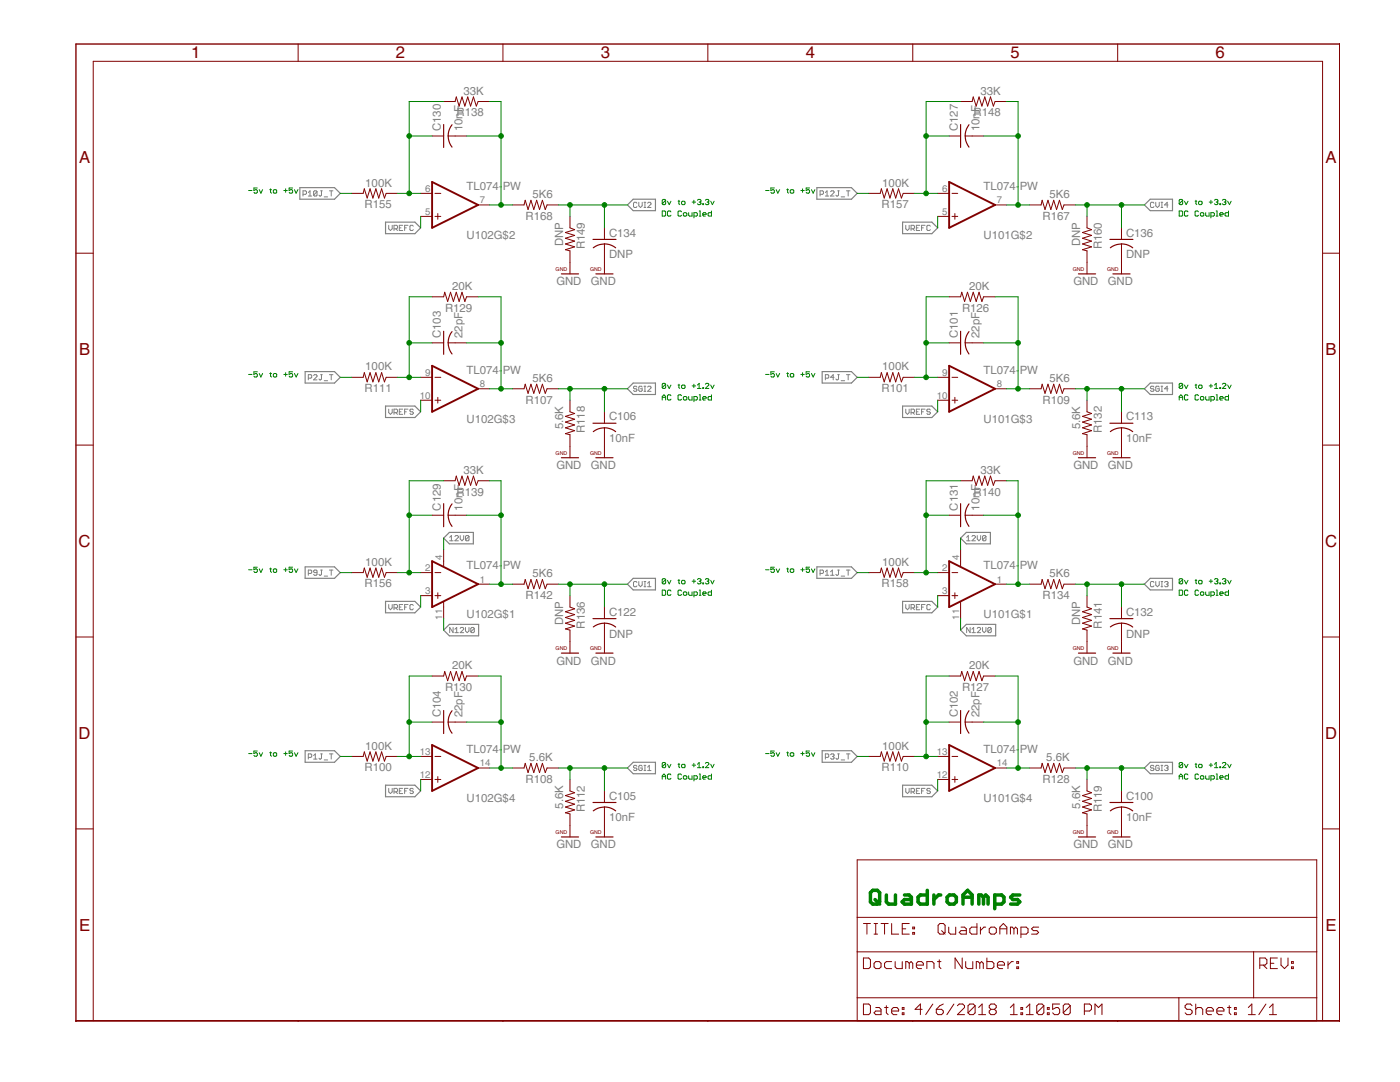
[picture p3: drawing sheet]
<svg xmlns="http://www.w3.org/2000/svg" width="279mm" height="216mm" viewBox="0 0 279 216" stroke-linecap="round" stroke-linejoin="round" font-family="sans-serif">
<g fill="none" stroke="#808080" stroke-width=".23">
<path d="M59.8 37.4h7l1.1 1.2-1.1 1.2h-7zM126.4 39.8h4.4v2.2h-4.4l-1.2-1.1zM163 37.4h6.9l1.2 1.2-1.2 1.2h-6.9zM76.9 44.3h5.9l1.1 1.2-1.1 1.1h-5.9zM180.1 44.3h5.9l1.1 1.2-1.1 1.1h-5.9zM228.4 40.9l1.2-1.1h4.4v2.2h-4.4zM60.9 74.1h5.9l1.1 1.2-1.1 1.1h-5.9zM125.2 77.6l1.2-1.2h4.4v2.3h-4.4zM164.1 74.1h5.8l1.2 1.2-1.2 1.1h-5.8zM228.4 77.6l1.2-1.2h4.4v2.3h-4.4zM76.9 81h5.9l1.1 1.2-1.1 1.1h-5.9zM180.1 81h5.9l1.1 1.2-1.1 1.1h-5.9z"/>
<path d="M60.9 113.1h5.9l1.1 1.2-1.1 1.1h-5.9zM76.9 120h5.9l1.1 1.1-1.1 1.2h-5.9zM88.5 107.4l1.2-1.2h4.8v2.3h-4.8zM126.4 115.4h4.4v2.3h-4.4l-1.2-1.1zM163 113.1h6.9l1.2 1.2-1.2 1.1h-6.9zM180.1 120h5.9l1.1 1.1-1.1 1.2h-5.9zM192.8 106.2h4.9v2.3h-4.9l-1.1-1.1zM228.4 116.6l1.2-1.2h4.4v2.3h-4.4zM88.5 125.7l1.2-1.1h5.8v2.3h-5.8zM191.7 125.7l1.1-1.1h5.9v2.3h-5.9zM60.9 149.8h5.9l1.1 1.1-1.1 1.2h-5.9zM76.9 156.7h5.9l1.1 1.1-1.1 1.2h-5.9z"/>
<path d="M126.4 152.1h4.4v2.3h-4.4l-1.2-1.2zM164.1 149.8h5.8l1.2 1.1-1.2 1.2h-5.8zM180.1 156.7h5.9l1.1 1.1-1.1 1.2h-5.9zM228.4 153.2l1.2-1.1h4.4v2.3h-4.4z"/>
</g>
<g fill="none" stroke="#808080" stroke-width=".2">
<path d="M60.5 38.8h.5l.2-.2v-.4l-.2-.1h-.5v1M61.5 38.4l.4-.3v1M61.5 39.1h.7M63.3 38.2v.7l-.2 .2h-.3l-.2-.2M63.3 38.2l-.2-.1h-.3l-.2 .1v.7M63.3 38.2l-.7 .7M64 38.1h.3M64.2 38.1v.8l-.2 .2-.4-.2M64.7 39.3h.7M65.7 38.1h.7M66.1 38.1v1M163.7 38.8h.5l.1-.2v-.4l-.1-.1h-.5v1"/>
<path d="M164.7 39.1h.7M164.7 38.4l.4-.3v1M165.8 38.2l.1-.1h.4l.2 .1v.2l-.7 .7h.7M167.2 38.1h.3M167.3 38.1v.8l-.1 .2-.4-.2M167.9 39.3h.7M168.9 38.1h.7M169.3 38.1v1M77.6 45v.7l.3 .3 .4-.3v-.7M78.6 45.7h.5l.2-.2v-.4l-.2-.1h-.5v1M79 45.7l.3 .3M79.7 45.5h.3"/>
<path d="M80.4 45h-.7v1h.7M80.8 45.5h.3M81.4 45h-.6v1M82.5 45.1l-.2-.1h-.3l-.2 .1v.7l.2 .2h.3l.2-.2M127.1 40.6l-.2-.2h-.3l-.2 .2v.6l.2 .2h.3l.2-.2M127.5 40.4v.7l.3 .3 .4-.3v-.7M128.5 40.4h.4M128.5 41.4h.4M128.7 40.4v1M129.2 40.6l.2-.2h.4l.1 .2v.1l-.7 .7h.7M180.8 45v.7l.3 .3 .3-.3v-.7M181.8 45.7h.5l.2-.2v-.4l-.2-.1h-.5v1"/>
<path d="M182.2 45.7l.3 .3M182.9 45.5h.3M183.6 45h-.7v1h.7M183.9 45.5h.4M184.6 45h-.7v1M185.7 45.1l-.2-.1h-.4l-.1 .1v.7l.1 .2h.4l.2-.2M230.3 40.6l-.2-.2h-.3l-.2 .2v.6l.2 .2h.3l.2-.2M230.7 40.4v.7l.3 .3 .4-.3v-.7M231.7 40.4h.4M231.7 41.4h.4M231.9 40.4v1M233.1 40.9h-.7l.5-.5v1"/>
<path d="M61.5 75.5h.5l.2-.2v-.4l-.2-.1h-.5v1M62.6 74.9l.2-.1h.3l.2 .1v.2l-.7 .7h.7M64 74.8h.3M64.2 74.8v.8l-.2 .2-.4-.2M64.7 76h.7M65.7 74.8h.7M66.1 74.8v1M127.1 77.2l-.2-.1h-.3l-.2 .1 .2 .4h.3l.2 .1-.2 .4h-.3l-.2-.2M128.2 77.2l-.2-.1h-.3l-.2 .1v.7l.2 .2h.3l.2-.2v-.3h-.4M128.5 77.1h.4M128.5 78.1h.4M128.7 77.1v1"/>
<path d="M129.2 77.2l.2-.1h.4l.1 .1v.2l-.7 .7h.7M164.7 75.5h.5l.2-.2v-.4l-.2-.1h-.5v1M166.5 75.3h-.7l.5-.5v1M167.2 74.8h.3M167.3 74.8v.8l-.1 .2-.4-.2M167.9 76h.7M168.9 74.8h.7M169.3 74.8v1M230.3 77.2l-.2-.1h-.3l-.2 .3 .2 .2h.3l.2 .3-.2 .2h-.3l-.2-.2M231.4 77.2l-.2-.1h-.4l-.1 .1v.7l.1 .2h.4l.2-.2v-.3h-.4M231.7 77.1h.4M231.7 78.1h.4"/>
<path d="M231.9 77.1v1M233.1 77.6h-.7l.5-.5v1M77.6 81.6v.7l.3 .4 .4-.4v-.7M78.6 82.3h.5l.2-.1v-.4l-.2-.2h-.5v1.1M79 82.3l.3 .4M79.7 82.2h.3M80.4 81.6h-.7v1.1h.7M80.8 82.2h.3M81.4 81.6h-.6v1.1M82.5 81.8l-.2-.2h-.3l-.2 .2v.2l.2 .2h.3l.2 .3-.2 .2h-.3l-.2-.2M180.8 81.6v.7l.3 .4 .3-.4v-.7M181.8 82.3h.5l.2-.1v-.4l-.2-.2h-.5v1.1"/>
<path d="M182.2 82.3l.3 .4M182.9 82.2h.3M183.6 81.6h-.7v1.1h.7M183.9 82.2h.4M184.6 81.6h-.7v1.1M185.7 81.8l-.2-.2h-.4l-.1 .2 .1 .4h.4l.2 .1-.2 .4h-.4l-.1-.2M61.5 114.4h.5l.2-.1v-.4l-.2-.2h-.5v1.1M63.3 114.3h-.5l-.2-.2 .2-.4h.3l.2 .2v.7l-.2 .2h-.3l-.2-.2M64 113.7h.3M64.2 113.7v.9l-.2 .2-.4-.2M64.7 115h.7M65.7 113.7h.7"/>
<path d="M66.1 113.7v1.1M89.7 107.2l.4-.3v1M89.7 107.9h.7M90.8 107l.2-.1h.3l.2 .1v.2l-.7 .7h.7M91.8 106.9v.6l.4 .4 .3-.4v-.6M93.6 107l-.2-.1h-.3l-.2 .1v.7M93.6 107v.7l-.2 .2h-.3l-.2-.2M93.6 107l-.7 .7M127.1 116.2l-.2-.2h-.3l-.2 .2v.7l.2 .2h.3l.2-.2M127.5 116v.7l.3 .4 .4-.4v-.7M128.5 116h.4M128.5 117.1h.4"/>
<path d="M128.7 116v1.1M129.2 116.4l.4-.4v1.1M129.2 117.1h.7M163.7 114.4h.5l.1-.1v-.4l-.1-.2h-.5v1.1M164.7 114.8h.7M164.7 114.1l.4-.4v1.1M165.8 114.8h.7M165.8 114.1l.3-.4v1.1M167.2 113.7h.3M167.3 113.7v.9l-.1 .2-.4-.2M167.9 115h.7M168.9 113.7h.7"/>
<path d="M169.3 113.7v1.1M192.9 107.9h.7M192.9 107.2l.4-.3v1M194 107l.1-.1h.4l.2 .1v.2l-.7 .7h.7M195 106.9v.6l.4 .4 .3-.4v-.6M196.8 107l-.2-.1h-.3l-.2 .1v.7M196.8 107v.7l-.2 .2h-.3l-.2-.2M196.8 107l-.7 .7M230.3 116.2l-.2-.2h-.3l-.2 .2v.7l.2 .2h.3l.2-.2M230.7 116v.7l.3 .4 .4-.4v-.7M231.7 116h.4M231.7 117.1h.4"/>
<path d="M231.9 116v1.1M232.4 116.2l.2-.2h.3l.2 .2-.2 .4M232.8 116.6h.1M232.9 116.6l.2 .1-.2 .4h-.3l-.2-.2M77.6 120.6v.7l.3 .4 .4-.4v-.7M78.6 121.3h.5l.2-.2v-.3l-.2-.2h-.5v1.1M79 121.3l.3 .4M79.7 121.1h.3M80.4 120.6h-.7v1.1h.7M80.8 121.1h.3M81.4 120.6h-.6v1.1M82.5 120.8l-.2-.2h-.3l-.2 .2v.7l.2 .2h.3l.2-.2"/>
<path d="M90.4 125.2v1l-.7-1v1M90.8 125.6l.3-.4v1M90.8 126.2h.7M91.8 125.4l.2-.2h.4l.1 .2v.2l-.7 .6h.7M92.9 125.2v.7l.3 .3 .4-.3v-.7M94.7 125.4v.7l-.2 .1h-.4l-.1-.1M94.7 125.4l-.2-.2h-.4l-.1 .2v.7M94.7 125.4l-.7 .7M180.8 120.6v.7l.3 .4 .3-.4v-.7M181.8 121.3h.5l.2-.2v-.3l-.2-.2h-.5v1.1M182.2 121.3l.3 .4M182.9 121.1h.3"/>
<path d="M183.6 120.6h-.7v1.1h.7M183.9 121.1h.4M184.6 120.6h-.7v1.1M185.7 120.8l-.2-.2h-.4l-.1 .2v.7l.1 .2h.4l.2-.2M193.6 125.2v1l-.7-1v1M194 126.2h.7M194 125.6l.3-.4v1M195 125.4l.2-.2h.3l.2 .2v.2l-.7 .6h.7M196.1 125.2v.7l.3 .3 .4-.3v-.7M197.8 125.4v.7l-.1 .1h-.4l-.2-.1M197.8 125.4l-.1-.2h-.4l-.2 .2v.7M197.8 125.4l-.7 .7"/>
<path d="M61.5 151.1h.5l.2-.2v-.3l-.2-.2h-.5v1.1M62.6 151.5h.7M62.6 150.8l.3-.4v1.1M64 150.4h.3M64.2 150.4v.9l-.2 .2-.4-.2M64.7 151.6h.7M65.7 150.4h.7M66.1 150.4v1.1M77.6 157.3v.7l.3 .3 .4-.3v-.7M78.6 158h.5l.2-.2v-.3l-.2-.2h-.5v1M79 158l.3 .3M79.7 157.8h.3"/>
<path d="M80.4 157.3h-.7v1h.7M80.8 157.8h.3M81.4 157.3h-.6v1M82.5 157.5l-.2-.2h-.3l-.2 .2 .2 .3h.3l.2 .4-.2 .1h-.3l-.2-.1M127.1 152.9l-.2-.2h-.3l-.2 .4 .2 .1h.3l.2 .4-.2 .2h-.3l-.2-.2M128.2 152.9l-.2-.2h-.3l-.2 .2v.7l.2 .2h.3l.2-.2v-.4h-.4M128.5 152.7h.4M128.5 153.8h.4M128.7 152.7v1.1M129.2 153.8h.7M129.2 153.1l.4-.4v1.1M164.7 151.1h.5l.2-.2v-.3l-.2-.2h-.5v1.1"/>
<path d="M165.8 150.6l.1-.2h.4l.2 .2-.2 .3M166.1 150.9h.2M166.3 150.9l.2 .2-.2 .4h-.4l-.1-.2M167.2 150.4h.3M167.3 150.4v.9l-.1 .2-.4-.2M167.9 151.6h.7M168.9 150.4h.7M169.3 150.4v1.1M180.8 157.3v.7l.3 .3 .3-.3v-.7M181.8 158h.5l.2-.2v-.3l-.2-.2h-.5v1M182.2 158l.3 .3M182.9 157.8h.3"/>
<path d="M183.6 157.3h-.7v1h.7M183.9 157.8h.4M184.6 157.3h-.7v1M185.7 157.5l-.2-.2h-.4l-.1 .3 .1 .2h.4l.2 .4-.2 .1h-.4l-.1-.1M230.3 152.9l-.2-.2h-.3l-.2 .4 .2 .1h.3l.2 .4-.2 .2h-.3l-.2-.2M231.4 152.9l-.2-.2h-.4l-.1 .2v.7l.1 .2h.4l.2-.2v-.4h-.4M231.7 152.7h.4M231.7 153.8h.4M231.9 152.7v1.1M232.4 152.9l.2-.2h.3l.2 .2-.2 .3M232.8 153.2h.1M232.9 153.2l.2 .2-.2 .4h-.3l-.2-.2"/>
</g>
<g fill="none" stroke="#800000" stroke-width=".2">
<path d="M59.5 8.8v3.4M100.4 8.8v3.4M141.3 8.8v3.4M182.2 8.8v3.4M223.1 8.8v3.4M70.2 38.6h2.3l.2-.9 .6 1.8 .6-1.8 .5 1.8 .6-1.8 .6 1.8 .6-1.8 .5 1.8 .4-.9h2.3M83.9 38.6h2.3M86.2 27.1h2.3M86.8 38.6h1.2M88.5 20.3h2.3l.3-1 .5 1.9 .6-1.9 .6 1.9 .5-1.9 .6 1.9 .6-1.9 .6 1.9 .3-.9h2.3M89.5 27.1h3.6M173.4 38.6h2.3l.2-.9 .6 1.8 .5-1.8 .6 1.8 .6-1.8 .6 1.8 .5-1.8 .6 1.8 .4-.9h2.2"/>
<path d="M187.1 38.6h2.3M189.4 27.1h2.3M190 38.6h1.1M191.7 20.3h2.3l.2-1 .6 1.9 .6-1.9 .6 1.9 .5-1.9 .6 1.9 .6-1.9 .5 1.9 .4-.9h2.3M192.6 27.1h3.7M15.2 50.5h3.4M83.9 43.2h2.3M86.2 59.2h2.3l.3-.9 .5 1.9 .6-1.9 .6 1.9 .6-1.9 .5 1.9 .6-1.9 .6 1.9 .3-1h2.3M86.8 43.2h1.2M87.4 42.6v1.2M95.4 40.9h2.3M102.3 40.9h2.3l.2-.9 .6 1.8 .6-1.8 .5 1.8 .6-1.8 .6 1.8 .5-1.8 .6 1.8 .4-.9h2.3"/>
<path d="M113.7 43.2v2.3l1 .3-1.9 .6 1.9 .6-1.9 .5 1.9 .6-1.9 .6 1.9 .6-1.9 .5 .9 .3v4.6M120.6 45.5v2.3M120.6 48.7v6M187.1 43.2h2.3M189.4 59.2h2.3l.2-.9 .6 1.9 .6-1.9 .6 1.9 .5-1.9 .6 1.9 .6-1.9 .6 1.9 .3-1h2.3M190 43.2h1.1M190.6 42.6v1.2M198.6 40.9h2.3M205.5 40.9h2.3l.2-.9 .6 1.8 .5-1.8 .6 1.8 .6-1.8 .6 1.8 .5-1.8 .6 1.8 .3-.9h2.4M216.9 43.2v2.3l.9 .3-1.8 .6 1.8 .6-1.8 .5 1.8 .6-1.8 .6 1.8 .6-1.8 .5 .9 .3v4.6M223.8 45.5v2.3M223.8 48.7v6"/>
<path d="M263.9 50.5h3.4M70.2 75.3h2.3l.2-.9 .6 1.8 .6-1.8 .5 1.8 .6-1.8 .6 1.8 .6-1.8 .5 1.8 .4-.9h2.3M83.9 79.9h2.3M83.9 75.3h2.3M86.2 68.4h2.3M86.8 79.9h1.2M86.8 75.3h1.2M87.4 79.3v1.1M89.5 68.4h3.6M95.4 77.6h2.3M102.3 77.6h2.3l.2-.9 .6 1.8 .6-1.8 .5 1.8 .6-1.8 .6 1.8 .5-1.8 .6 1.8 .4-.9h2.3M113.7 79.9v2.3l1 .3-1.9 .6 1.9 .6-1.9 .5 1.9 .6-1.9 .6 1.9 .5-1.9 .6 .9 .2v4.6"/>
<path d="M173.4 75.3h2.3l.2-.9 .6 1.8 .5-1.8 .6 1.8 .6-1.8 .6 1.8 .5-1.8 .6 1.8 .4-.9h2.2M187.1 79.9h2.3M187.1 75.3h2.3M189.4 68.4h2.3M190 79.9h1.1M190 75.3h1.1M190.6 79.3v1.1M192.6 68.4h3.7M198.6 77.6h2.3M205.5 77.6h2.3l.2-.9 .6 1.8 .5-1.8 .6 1.8 .6-1.8 .6 1.8 .5-1.8 .6 1.8 .3-.9h2.4M216.9 79.9v2.3l.9 .3-1.8 .6 1.8 .6-1.8 .5 1.8 .6-1.8 .6 1.8 .5-1.8 .6 .9 .2v4.6M15.2 88.8h3.4"/>
<path d="M88.5 95.9h2.3l.3-.9 .5 1.8 .6-1.8 .6 1.8 .5-1.8 .6 1.8 .6-1.8 .6 1.8 .3-.9h2.3M120.6 82.2v2.3M120.6 85.4v5.9M191.7 95.9h2.3l.2-.9 .6 1.8 .6-1.8 .6 1.8 .5-1.8 .6 1.8 .6-1.8 .5 1.8 .4-.9h2.3M223.8 82.2v2.3M223.8 85.4v5.9M263.9 88.8h3.4M70.2 114.3h2.3l.2-1 .6 1.9 .6-1.9 .5 1.9 .6-1.9 .6 1.9 .6-1.9 .5 1.9 .4-.9h2.3M83.9 114.3h2.3M83.9 118.9h2.3M86.2 102.8h2.3M86.8 114.3h1.2"/>
<path d="M86.8 118.9h1.2M87.4 118.3v1.1M88.5 109.7v3.3M89.5 102.8h3.6M95.4 116.6h2.3M102.3 116.6h2.3l.2-1 .6 1.9 .6-1.9 .5 1.9 .6-1.9 .6 1.9 .5-1.9 .6 1.9 .4-.9h2.3M113.7 118.9v2.2l1 .4-1.9 .6 1.9 .5-1.9 .6 1.9 .6-1.9 .6 1.9 .5-1.9 .6 .9 .2v4.6M173.4 114.3h2.3l.2-1 .6 1.9 .5-1.9 .6 1.9 .6-1.9 .6 1.9 .5-1.9 .6 1.9 .4-.9h2.2M187.1 114.3h2.3M187.1 118.9h2.3M189.4 102.8h2.3M190 114.3h1.1"/>
<path d="M190 118.9h1.1M190.6 118.3v1.1M191.7 109.7v3.3M192.6 102.8h3.7M198.6 116.6h2.3M205.5 116.6h2.3l.2-1 .6 1.9 .5-1.9 .6 1.9 .6-1.9 .6 1.9 .5-1.9 .6 1.9 .3-.9h2.4M216.9 118.9v2.2l.9 .4-1.8 .6 1.8 .5-1.8 .6 1.8 .6-1.8 .6 1.8 .5-1.8 .6 .9 .2v4.6M15.2 127.1h3.4M86.2 134.9h2.3l.3-.9 .5 1.8 .6-1.8 .6 1.8 .6-1.8 .5 1.8 .6-1.8 .6 1.8 .3-.9h2.3M88.5 120.1v3.3M120.6 121.1v2.3M120.6 124.4v5.9"/>
<path d="M189.4 134.9h2.3l.2-.9 .6 1.8 .6-1.8 .6 1.8 .5-1.8 .6 1.8 .6-1.8 .6 1.8 .3-.9h2.3M191.7 120.1v3.3M223.8 121.1v2.3M223.8 124.4v5.9M263.9 127.1h3.4M70.2 150.9h2.3l.2-.9 .6 1.9 .6-1.9 .5 1.9 .6-1.9 .6 1.9 .6-1.9 .5 1.9 .4-1h2.3M83.9 150.9h2.3M83.9 155.5h2.3M86.2 144.1h2.3M86.8 150.9h1.2M86.8 155.5h1.2M87.4 155v1.1"/>
<path d="M89.5 144.1h3.6M95.4 153.2h2.3M102.3 153.2h2.3l.2-.9 .6 1.9 .6-1.9 .5 1.9 .6-1.9 .6 1.9 .5-1.9 .6 1.9 .4-1h2.3M113.7 155.5v2.3l1 .4-1.9 .5 1.9 .6-1.9 .6 1.9 .6-1.9 .5 1.9 .6-1.9 .6 .9 .2v4.6M120.6 157.8v2.3M173.4 150.9h2.3l.2-.9 .6 1.9 .5-1.9 .6 1.9 .6-1.9 .6 1.9 .5-1.9 .6 1.9 .4-1h2.2M187.1 150.9h2.3M187.1 155.5h2.3M189.4 144.1h2.3M190 150.9h1.1M190 155.5h1.1M190.6 155v1.1"/>
<path d="M192.6 144.1h3.7M198.6 153.2h2.3M205.5 153.2h2.3l.2-.9 .6 1.9 .5-1.9 .6 1.9 .6-1.9 .6 1.9 .5-1.9 .6 1.9 .3-1h2.4M216.9 155.5v2.3l.9 .4-1.8 .5 1.8 .6-1.8 .6 1.8 .6-1.8 .5 1.8 .6-1.8 .6 .9 .2v4.6M223.8 157.8v2.3M15.2 165.4h3.4M120.6 161v6M171.1 171.6h91.7v32.1h-91.7zM223.8 161v6M263.9 165.4h3.4M171.1 189.9h91.7M171.1 199.1h91.7"/>
<path d="M171.1 183h91.7M172.3 191.2h1.1l.3 .3v1.4l-.3 .4h-1.1zM172.3 184.3h1.4M173 184.3v2.1M174.4 184.3h.7M174.4 186.4h.7M174.8 191.9h.7l.3 .3v.7l-.3 .4h-.7l-.4-.4v-.7zM174.8 184.3v2.1M175.8 184.3h1.4M176.5 184.3v2.1M177.9 184.3v2.1h1.4M177.9 191.9h-1l-.4 .3v.7l.4 .4h1"/>
<path d="M178.6 191.9v1l.4 .4h1.1v-1.4M180.1 185.3h.7M181.5 184.3h-1.4v2.1h1.4M181.5 192.2l-.4-.3h-.3v1.4M181.5 192.2l.3-.3 .4 .3v1.1M181.5 192.2v1.1M182.2 186.1h.3v.3h-.3zM182.2 185h.3v.3h-.3zM182.9 192.6h1.4v-.4l-.4-.3h-.7l-.3 .3v.7l.3 .4h.7M185 193.3v-1.4h1l.4 .3v1.1M187.1 191.9h.7M187.5 191.5v1.4l.3 .4"/>
<path d="M187.6 184.3h.7l.3 .3v1.5l-.3 .3h-.7l-.4-.3v-1.5zM187.9 185.7l.7 .7M189.3 185v1.1l.4 .3h1v-1.4M191.8 185h.7l.3 .3v1.1h-1l-.4-.3 .4-.4h1M192 191.2v2.1l-1.4-2.1v2.1M192.7 191.9v1l.4 .4h1v-1.4M195 184.3v2.1h-1.1l-.4-.3v-.8l.4-.3h1.1M195.5 192.2l-.3-.3h-.4v1.4M195.5 192.2v1.1M195.5 192.2l.4-.3 .3 .3v1.1M195.7 185v1.4M196.7 185h-.3l-.7 .7"/>
<path d="M197 191.2v2.1h1l.4-.4v-.7l-.4-.3h-1M197.4 185.3l.4-.3h.7l.3 .3v.8l-.3 .3h-.7l-.4-.3zM199.1 192.6h1.4v-.4l-.4-.3h-.7l-.3 .3v.7l.3 .4h.7M199.5 185.3h1.4M199.5 186.4v-1.4l.7-.7 .7 .7v1.4M201.2 191.9v1.4M202.2 191.9h-.3l-.7 .7M202.4 185.3l-.4-.3h-.3v1.4M202.4 185.3v1.1M202.4 185.3l.3-.3 .4 .3v1.1M202.9 192.9h.4v.4h-.4zM202.9 191.9h.4v.3h-.4z"/>
<path d="M203.8 186.4h1l.4-.3v-.8l-.4-.3h-1v2.1M207.3 185h-1.1l-.3 .3 .3 .4h.7l.4 .4-.4 .3h-1M235.3 199.1v4.6M250.2 189.9v9.2M251.4 192.6h1.1l.3-.4v-.7l-.3-.3h-1.1v2.1M252.1 192.6l.7 .7M253.5 192.2h.7M254.9 191.2h-1.4v2.1h1.4M255.7 191.2v1.4l.6 .7 .7-.7v-1.4M257.7 192.9h.4v.4h-.4zM257.7 191.9h.4v.3h-.4zM18.6 203.7v-191.5h245.3v191.5"/>
<path d="M59.5 203.7v.1M100.4 203.7v.1M141.3 203.7v.1M172.3 200.3h1.1l.3 .4v1.4l-.3 .4h-1.1zM174.8 201h.7l.3 .4v1.1h-1l-.4-.4 .4-.4h1M176.5 201h.7M176.9 200.7v1.4l.3 .4M177.9 201.7h1.4v-.3l-.3-.4h-.7l-.4 .4v.7l.4 .4h.7M180.1 202.1h.3v.4h-.3zM180.1 201h.3v.4h-.3zM182.2 203.7v.1M184 201.4h-1.4l1.1-1.1v2.2"/>
<path d="M186.2 200.3l-1.5 2.2M186.9 201.4h1l.4 .3v.4l-.4 .4h-.7l-.3-.4zM188.3 200.3l-.7 .4-.7 .7M190.4 200.3l-1.4 2.2M191.1 200.7l.3-.4h.7l.4 .4v.3l-1.4 1.5h1.4M194.6 200.7v1.4l-.4 .4h-.7l-.3-.4M194.6 200.7l-.4-.4h-.7l-.3 .4v1.4M194.6 200.7l-1.4 1.4M195.3 202.5h1.4M195.3 201l.7-.7v2.2M197.8 201.4l-.4 .3v.4l.4 .4h.7l.3-.4v-.4l-.3-.3M197.8 201.4l-.4-.4v-.3l.4-.4h.7l.3 .4v.3l-.3 .4"/>
<path d="M197.8 201.4h.7M201.6 202.5h1.4M201.6 201l.7-.7v2.2M203.8 202.1h.3v.4h-.3zM203.8 201h.3v.4h-.3zM204.8 202.5h1.4M204.8 201l.7-.7v2.2M208.3 200.7v1.4l-.3 .4h-.7l-.4-.4M208.3 200.7l-.3-.4h-.7l-.4 .4v1.4M208.3 200.7l-1.4 1.4M209 202.1h.4v.4h-.4zM209 201h.4v.4h-.4z"/>
<path d="M211.5 200.3h-1.4v1.1l.7-.4h.3l.4 .4v.7l-.4 .4h-.7l-.3-.4M213.6 200.7v1.4l-.3 .4h-.8l-.3-.4M213.6 200.7l-.3-.4h-.8l-.3 .4v1.4M213.6 200.7l-1.4 1.4M216.4 201.7h1.1l.3-.3v-.7l-.3-.4h-1.1v2.2M218.5 202.5v-2.2l.7 .7 .7-.7v2.2M223.1 203.7v.1M237.9 200.7l-.3-.4h-.7l-.4 .4v.3l.4 .4h.7l.3 .3v.4l-.3 .4h-.7l-.4-.4M238.6 201.4l.4-.4h.7l.3 .4v1.1M238.6 200.3v2.2M240.7 201.7h1.4v-.3l-.3-.4h-.7l-.4 .4v.7l.4 .4h.7M242.8 201.7h1.5v-.3l-.4-.4h-.7l-.4 .4v.7l.4 .4h.7"/>
<path d="M245 201h.7M245.3 200.7v1.4l.4 .4M246.4 202.1h.3v.4h-.3zM246.4 201h.3v.4h-.3zM249.1 202.5h1.4M249.1 201l.7-.7v2.2M252.6 200.3l-1.4 2.2M253.3 202.5h1.5M253.3 201l.7-.7v2.2"/>
</g>
<g fill="none" stroke="#800000" stroke-width=".23">
<path d="M88.5 24.8v4.6M89.5 27.1l.2 1.4 .5 .9M90.2 24.9l-.6 1.3-.2 .9M191.7 24.8v4.6M193.4 24.9a3.7 3.7 0 0 0 0 4.5M112 54.7h3.5M118.3 47.8h4.6M118.9 54.7h3.4M120.6 48.7l1 .1 1.3 .6M120.6 48.7l-1.4 .3-.8 .4M215.2 54.7h3.5M221.5 47.8h4.6"/>
<path d="M222.1 54.7h3.4M223.8 48.7l1 .1 1.3 .6M223.8 48.7l-1.4 .3-.8 .4M88.5 66.1v4.6M89.5 68.4l.2 1.4 .5 .8M90.2 66.2l-.6 1.3-.2 .9M191.7 66.1v4.6M193.4 66.2a3.7 3.7 0 0 0 0 4.4M112 91.3h3.5M118.3 84.5h4.6M118.4 86.1a3.7 3.7 0 0 1 4.5 0M118.9 91.3h3.4"/>
<path d="M215.2 91.3h3.5M221.5 84.5h4.6M221.6 86.1a3.7 3.7 0 0 1 4.5 0M222.1 91.3h3.4M88.5 100.5v4.6M89.5 102.8l.2 1.4 .5 .8M90.2 100.5l-.6 1.3-.2 1M191.7 100.5v4.6M193.4 100.5a3.7 3.7 0 0 0 0 4.5M112 130.3h3.5M118.3 123.4h4.6M118.4 125.1a3.6 3.6 0 0 1 4.5 0"/>
<path d="M118.9 130.3h3.4M215.2 130.3h3.5M221.5 123.4h4.6M221.6 125.1a3.6 3.6 0 0 1 4.5 0M222.1 130.3h3.4M88.5 141.8v4.6M89.5 144.1l.2 1.4 .5 .8M90.2 141.8l-.6 1.3-.2 1M191.7 141.8v4.6M193.4 141.8a3.7 3.7 0 0 0 0 4.5M112 167h3.5M118.3 160.1h4.6"/>
<path d="M118.9 167h3.4M120.6 161l1 .1 1.3 .7M120.6 161l-1.4 .3-.8 .5M215.2 167h3.5M221.5 160.1h4.6M222.1 167h3.4M223.8 161l1 .1 1.3 .7M223.8 161l-1.4 .3-.8 .5"/>
</g>
<path d="M86.2 36.3l9.2 4.6-9.2 4.6zM189.4 36.3l9.2 4.6-9.2 4.6zM86.2 73l9.2 4.6-9.2 4.6zM189.4 73l9.2 4.6-9.2 4.6zM86.2 112l9.2 4.6-9.2 4.5zM189.4 112l9.2 4.6-9.2 4.5zM86.2 148.7l9.2 4.5-9.2 4.6zM189.4 148.7l9.2 4.5-9.2 4.6z" fill="none" stroke="#800000" stroke-width=".38"/>
<path d="M267.3 8.8h-252.1v195M15.2 203.7h252.1" fill="none" stroke="#800000" stroke-width=".28"/>
<g fill="none" stroke="#008000" stroke-width=".2">
<path d="M49.6 38h.7M51.4 37.5h-.7v.5l.5-.2 .2 .2v.4l-.2 .1h-.4l-.1-.1M51.7 37.8l.4 .7 .3-.7M53.8 37.8h.4M54 37.7v.7l.2 .1M54.5 38l.2-.2h.4l.1 .2v.4l-.1 .1h-.4l-.2-.1zM56.6 38h.7M57 37.7v.7M58.4 37.5h-.7v.5l.3-.2 .4 .2v.4l-.2 .1h-.3l-.2-.1M58.8 37.8l.3 .7 .4-.7M67.9 38.6h2.3M79.4 38.6h4.5"/>
<path d="M81.7 27.1h4.5M88.5 20.3h-6.8v18.3M93.1 27.1h6.9M97.7 20.3h2.3v20.6M132.8 40l-.1-.2h-.4l-.1 .2v.7M132.8 40v.7l-.1 .1h-.4l-.1-.1M132.8 40l-.6 .7M135.5 40v.7l.2 .1M138.5 40v.7M139.2 40l.2-.2h.3l.2 .2-.2 .3M140.8 40l.1-.2h.4l.2 .2-.2 .3M152.8 38h.7"/>
<path d="M154.5 37.5h-.7v.5l.4-.2 .3 .2v.4l-.1 .1h-.4l-.2-.1M154.9 37.8l.3 .7 .4-.7M157 37.8h.4M157.2 37.7v.7l.2 .1M157.9 37.8h.3l.2 .2v.4l-.2 .1h-.3l-.2-.1v-.4zM159.8 38h.7M160.2 37.7v.7M161.6 37.5h-.7v.5l.3-.2 .4 .2v.4l-.2 .1h-.3l-.2-.1M161.9 37.8l.4 .7 .3-.7M171.1 38.6h2.3M182.5 38.6h4.6M184.8 27.1h4.6"/>
<path d="M191.7 20.3h-6.9v18.3M196.3 27.1h6.9M200.9 20.3h2.3v20.6M236 40l-.1-.2h-.4l-.2 .2v.7M236 40v.7l-.1 .1h-.4l-.2-.1M236 40l-.7 .7M238.7 40v.7l.1 .1M241.7 40v.7M242.4 40l.1-.2h.4l.2 .2-.2 .3M243.9 40l.2-.2h.4l.1 .2-.1 .3M83.9 43.2v2.3M86.2 59.2h-4.5v16.1"/>
<path d="M95.4 59.2h4.6v18.4M97.7 40.9h4.6M111.5 40.9h13.7M113.7 40.9v2.3M120.6 40.9v4.6M132.2 42.1h.5l.1 .2v.6l-.1 .2h-.5zM133.2 40.2l.4 .6 .3-.6M133.9 42.3l-.2-.2h-.3l-.2 .2v.6l.2 .2h.3l.2-.2M135.3 40.2h.4M136 40.3l.2-.1h.3l.2 .1v.4l-.2 .1h-.3l-.2-.1zM136 42.3l-.2-.2h-.3l-.2 .2v.6l.2 .2h.3l.2-.2M136.4 42.6l.1-.2h.4l.2 .2v.3l-.2 .2h-.4l-.1-.2z"/>
<path d="M137.4 42.4v.5l.2 .2h.5v-.7M138.1 40.3h.7M138.5 43.1h.5l.2-.2v-.3l-.2-.2h-.5v1.1M139.5 40.3h.2M139.6 42.1h.1v1M139.6 43.1h.3M139.7 40.3l.2 .2-.2 .3h-.3l-.2-.1M140.3 40.7h.1v.1h-.1zM140.3 42.8h.6l-.1-.4h-.4l-.1 .2v.3l.1 .2h.4M141.1 40.3h.2M141.3 40.3l.2 .2-.2 .3h-.4l-.1-.1M141.8 40.2l.4 .6 .3-.6"/>
<path d="M142 42.1v1h-.5l-.2-.2v-.3l.2-.2h.5M187.1 43.2v2.3M189.4 59.2h-4.6v16.1M198.6 59.2h4.6v18.4M200.9 40.9h4.6M214.7 40.9h13.7M216.9 40.9v2.3M223.8 40.9v4.6M235.3 42.1h.6l.1 .2v.6l-.1 .2h-.6zM236.4 40.2l.3 .6 .4-.6M237.1 42.3l-.2-.2h-.3l-.2 .2v.6l.2 .2h.3l.2-.2M238.5 40.2h.3"/>
<path d="M239.2 42.3l-.2-.2h-.3l-.2 .2v.6l.2 .2h.3l.2-.2M239.2 40.3l.2-.1h.3l.2 .1v.4l-.2 .1h-.3l-.2-.1zM239.6 42.6l.1-.2h.4l.1 .2v.3l-.1 .2h-.4l-.1-.2zM240.6 42.4v.5l.2 .2h.5v-.7M241.3 40.3h.7M241.7 43.1h.5l.2-.2v-.3l-.2-.2h-.5v1.1M242.7 43.1h.4M242.7 42.1h.2v1M242.7 40.3h.2M242.9 40.3l.2 .2-.2 .3h-.4l-.1-.1M243.4 42.8h.7l-.2-.4h-.3l-.2 .2v.3l.2 .2h.3M243.4 40.7h.2v.1h-.2z"/>
<path d="M244.3 40.3h.2M244.5 40.3l.1 .2-.1 .3h-.4l-.2-.1M245 40.2l.4 .6 .3-.6M245.2 42.1v1h-.5l-.2-.2v-.3l.2-.2h.5M49.6 74.7h.7M51.4 74.2h-.7v.5l.5-.2 .2 .2v.4l-.2 .1h-.4l-.1-.1M51.7 74.5l.4 .7 .3-.7M53.8 74.5h.4M54 74.4v.7l.2 .1M54.7 74.5h.4l.1 .2v.4l-.1 .1h-.4l-.2-.1v-.4zM56.6 74.7h.7M57 74.4v.7"/>
<path d="M58.4 74.2h-.7v.5l.3-.2 .4 .2v.4l-.2 .1h-.3l-.2-.1M58.8 74.5l.3 .7 .4-.7M67.9 75.3h2.3M79.4 75.3h4.5M81.7 68.4h4.5M83.9 79.9v2.3M93.1 68.4h6.9M97.7 77.6h4.6M111.5 77.6h13.7M113.7 77.6v2.3M120.6 77.6v4.6M132.2 79.8v-.7l.3-.3 .3 .3v.7"/>
<path d="M132.2 79.3h.6M132.8 76.7l-.1-.2h-.4l-.1 .2v.6M132.8 76.7v.6l-.1 .2h-.4l-.1-.2M132.8 76.7l-.6 .6M133.2 76.8l.4 .7 .3-.7M133.9 79l-.2-.2h-.3l-.2 .2v.7l.2 .1h.3l.2-.1M135.3 76.8h.4M135.5 76.7v.6l.2 .2M136 77l.2-.2h.3l.2 .2v.3l-.2 .2h-.3l-.2-.2zM136 79l-.2-.2h-.3l-.2 .2v.7l.2 .1h.3l.2-.1M136.4 79.3l.1-.2h.4l.2 .2v.4l-.2 .1h-.4l-.1-.1zM137.4 79.1v.6l.2 .1h.5v-.7"/>
<path d="M138.1 77h.7M138.5 76.7v.6M138.5 79.8h.5l.2-.1v-.4l-.2-.2h-.5v1.1M139.2 76.8l.3-.3v1M139.2 77.5h.7M139.6 78.8h.1v1M139.6 79.8h.3M140.3 77.3h.1v.2h-.1zM140.3 79.5h.6l-.1-.4h-.4l-.1 .2v.4l.1 .1h.4M140.8 76.7l.1-.2h.4l.2 .2v.1l-.7 .7h.7M141.8 76.8l.4 .7 .3-.7M142 78.8v1h-.5l-.2-.1v-.4l.2-.2h.5"/>
<path d="M152.8 74.7h.7M154.5 74.2h-.7v.5l.4-.2 .3 .2v.4l-.1 .1h-.4l-.2-.1M154.9 74.5l.3 .7 .4-.7M157 74.5h.4M157.2 74.4v.7l.2 .1M157.9 74.5h.3l.2 .2v.4l-.2 .1h-.3l-.2-.1v-.4zM159.8 74.7h.7M160.2 74.4v.7M161.6 74.2h-.7v.5l.3-.2 .4 .2v.4l-.2 .1h-.3l-.2-.1M161.9 74.5l.4 .7 .3-.7M171.1 75.3h2.3M182.5 75.3h4.6"/>
<path d="M184.8 68.4h4.6M187.1 79.9v2.3M196.3 68.4h6.9M200.9 77.6h4.6M214.7 77.6h13.7M216.9 77.6v2.3M223.8 77.6v4.6M235.3 79.3h.7M235.3 79.8v-.7l.4-.3 .3 .3v.7M236 76.7l-.1-.2h-.4l-.2 .2v.6M236 76.7v.6l-.1 .2h-.4l-.2-.2M236 76.7l-.7 .6"/>
<path d="M236.4 76.8l.3 .7 .4-.7M237.1 79l-.2-.2h-.3l-.2 .2v.7l.2 .1h.3l.2-.1M238.5 76.8h.3M238.7 76.7v.6l.1 .2M239.2 79l-.2-.2h-.3l-.2 .2v.7l.2 .1h.3l.2-.1M239.2 77l.2-.2h.3l.2 .2v.3l-.2 .2h-.3l-.2-.2zM239.6 79.3l.1-.2h.4l.1 .2v.4l-.1 .1h-.4l-.1-.1zM240.6 79.1v.6l.2 .1h.5v-.7M241.3 77h.7M241.7 79.8h.5l.2-.1v-.4l-.2-.2h-.5v1.1M241.7 76.7v.6M242.4 77.5h.7"/>
<path d="M242.4 76.8l.3-.3v1M242.7 78.8h.2v1M242.7 79.8h.4M243.4 77.3h.2v.2h-.2zM243.4 79.5h.7l-.2-.4h-.3l-.2 .2v.4l.2 .1h.3M243.9 76.7l.2-.2h.4l.1 .2v.1l-.7 .7h.7M245 76.8l.4 .7 .3-.7M245.2 78.8v1h-.5l-.2-.1v-.4l.2-.2h.5M88.5 95.9h-6.8v18.4M97.7 95.9h2.3v20.7M191.7 95.9h-6.9v18.4M200.9 95.9h2.3v20.7"/>
<path d="M49.6 113.7h.7M51.4 113.2h-.7v.5l.3-.2 .4 .2v.3l-.2 .2h-.4l-.1-.2M51.7 113.5l.4 .7 .3-.7M53.8 113.5h.4M54 113.3v.7l.2 .2M54.7 113.5h.4l.1 .2v.3l-.1 .2h-.4l-.2-.2v-.3zM56.6 113.7h.7M57 113.3v.7M58.4 113.2h-.7v.5l.3-.2 .4 .2v.3l-.2 .2h-.3l-.2-.2M58.8 113.5l.3 .7 .4-.7M67.9 114.3h2.3M79.4 114.3h4.5"/>
<path d="M81.7 102.8h4.5M83.9 118.9v2.2M88.5 107.4v2.3M93.1 102.8h6.9M97.7 116.6h4.6M111.5 116.6h13.7M113.7 116.6v2.3M120.6 116.6v4.5M132.2 117.8h.5l.1 .1v.7l-.1 .2h-.5zM132.8 115.6l-.1-.1h-.4l-.1 .1v.7M132.8 115.6v.7l-.1 .2h-.4l-.1-.2M132.8 115.6l-.6 .7"/>
<path d="M133.2 115.8l.4 .7 .3-.7M133.9 117.9l-.2-.1h-.3l-.2 .1v.7l.2 .2h.3l.2-.2M135.3 115.8h.4M135.5 115.6v.7l.2 .2M136 116l.2-.2h.3l.2 .2v.3l-.2 .2h-.3l-.2-.2zM136 117.9l-.2-.1h-.3l-.2 .1v.7l.2 .2h.3l.2-.2M136.4 118.3l.1-.2h.4l.2 .2v.3l-.2 .2h-.4l-.1-.2zM137.4 118.1v.5l.2 .2h.5v-.7M138.1 116h.7M138.5 115.6v.7M138.5 118.8h.5l.2-.2v-.3l-.2-.2h-.5v1M139.2 115.6l.2-.1h.3l.2 .1-.2 .4"/>
<path d="M139.5 116h.2M139.6 118.8h.3M139.6 117.8h.1v1M139.7 116l.2 .2-.2 .3h-.3l-.2-.2M140.3 116.3h.1v.2h-.1zM140.3 118.4h.6l-.1-.3h-.4l-.1 .2v.3l.1 .2h.4M140.8 115.6l.1-.1h.4l.2 .1-.2 .4M141.1 116h.2M141.3 116l.2 .2-.2 .3h-.4l-.1-.2M141.8 115.8l.4 .7 .3-.7M142 117.8v1h-.5l-.2-.2v-.3l.2-.2h.5M152.8 113.7h.7"/>
<path d="M154.5 113.2h-.7v.5l.4-.2 .3 .2v.3l-.1 .2h-.4l-.2-.2M154.9 113.5l.3 .7 .4-.7M157 113.5h.4M157.2 113.3v.7l.2 .2M157.9 113.5h.3l.2 .2v.3l-.2 .2h-.3l-.2-.2v-.3zM159.8 113.7h.7M160.2 113.3v.7M161.6 113.2h-.7v.5l.5-.2 .2 .2v.3l-.2 .2h-.3l-.2-.2M161.9 113.5l.4 .7 .3-.7M171.1 114.3h2.3M182.5 114.3h4.6M184.8 102.8h4.6"/>
<path d="M187.1 118.9v2.2M191.7 107.4v2.3M196.3 102.8h6.9M200.9 116.6h4.6M214.7 116.6h13.7M216.9 116.6v2.3M223.8 116.6v4.5M235.3 117.8h.6l.1 .1v.7l-.1 .2h-.6zM236 115.6l-.1-.1h-.4l-.2 .1v.7M236 115.6v.7l-.1 .2h-.4l-.2-.2M236 115.6l-.7 .7M236.4 115.8l.3 .7 .4-.7"/>
<path d="M237.1 117.9l-.2-.1h-.3l-.2 .1v.7l.2 .2h.3l.2-.2M238.5 115.8h.3M238.7 115.6v.7l.1 .2M239.2 117.9l-.2-.1h-.3l-.2 .1v.7l.2 .2h.3l.2-.2M239.2 116l.2-.2h.3l.2 .2v.3l-.2 .2h-.3l-.2-.2zM239.6 118.3l.1-.2h.4l.1 .2v.3l-.1 .2h-.4l-.1-.2zM240.6 118.1v.5l.2 .2h.5v-.7M241.3 116h.7M241.7 118.8h.5l.2-.2v-.3l-.2-.2h-.5v1M241.7 115.6v.7M242.4 115.6l.1-.1h.4l.2 .1-.2 .4M242.7 118.8h.4"/>
<path d="M242.7 117.8h.2v1M242.7 116h.2M242.9 116l.2 .2-.2 .3h-.4l-.1-.2M243.4 118.4h.7l-.2-.3h-.3l-.2 .2v.3l.2 .2h.3M243.4 116.3h.2v.2h-.2zM243.9 115.6l.2-.1h.4l.1 .1-.1 .4M244.3 116h.2M244.5 116l.1 .2-.1 .3h-.4l-.2-.2M245 115.8l.4 .7 .3-.7M245.2 117.8v1h-.5l-.2-.2v-.3l.2-.2h.5M86.2 134.9h-4.5v16M88.5 123.4v2.3"/>
<path d="M95.4 134.9h4.6v18.3M189.4 134.9h-4.6v16M191.7 123.4v2.3M198.6 134.9h4.6v18.3M49.6 150.4h.7M51.4 149.9h-.7v.5l.3-.2 .4 .2v.3l-.2 .2h-.4l-.1-.2M51.7 150.2l.4 .7 .3-.7M53.8 150.2h.4M54 150v.7l.2 .2M54.5 150.4l.2-.2h.4l.1 .2v.3l-.1 .2h-.4l-.2-.2zM56.6 150.4h.7M57 150v.7"/>
<path d="M58.4 149.9h-.7v.5l.3-.2 .4 .2v.3l-.2 .2h-.3l-.2-.2M58.8 150.2l.3 .7 .4-.7M67.9 150.9h2.3M79.4 150.9h4.5M81.7 144.1h4.5M83.9 155.5v2.3M93.1 144.1h6.9M97.7 153.2h4.6M111.5 153.2h13.7M113.7 153.2v2.3M120.6 153.2v4.6M132.2 155.5v-.7l.3-.3 .3 .3v.7"/>
<path d="M132.2 155h.6M132.8 152.3l-.1-.2h-.4l-.1 .2v.7M132.8 152.3v.7l-.1 .2h-.4l-.1-.2M132.8 152.3l-.6 .7M133.2 152.5l.4 .7 .3-.7M133.9 154.6l-.2-.1h-.3l-.2 .1v.7l.2 .2h.3l.2-.2M135.3 152.5h.4M135.5 152.3v.7l.2 .2M136 152.7l.2-.2h.3l.2 .2v.3l-.2 .2h-.3l-.2-.2zM136 154.6l-.2-.1h-.3l-.2 .1v.7l.2 .2h.3l.2-.2M136.4 155l.1-.2h.4l.2 .2v.3l-.2 .2h-.4l-.1-.2zM137.4 154.8v.5l.2 .2h.5v-.7"/>
<path d="M138.1 152.7h.7M138.5 152.3v.7M138.5 155.5h.5l.2-.2v-.3l-.2-.2h-.5v1M139.2 153.2h.7M139.2 152.5l.3-.4v1.1M139.6 154.5h.1v1M139.6 155.5h.3M140.3 153h.1v.2h-.1zM140.3 155.1h.6l-.1-.3h-.4l-.1 .2v.3l.1 .2h.4M140.8 152.3l.1-.2h.4l.2 .2v.2l-.7 .7h.7M141.8 152.5l.4 .7 .3-.7M142 154.5v1h-.5l-.2-.2v-.3l.2-.2h.5"/>
<path d="M152.8 150.4h.7M154.5 149.9h-.7v.5l.4-.2 .3 .2v.3l-.1 .2h-.4l-.2-.2M154.9 150.2l.3 .7 .4-.7M157 150.2h.4M157.2 150v.7l.2 .2M157.9 150.2h.3l.2 .2v.3l-.2 .2h-.3l-.2-.2v-.3zM159.8 150.4h.7M160.2 150v.7M161.6 149.9h-.7v.5l.3-.2 .4 .2v.3l-.2 .2h-.3l-.2-.2M161.9 150.2l.4 .7 .3-.7M171.1 150.9h2.3M182.5 150.9h4.6"/>
<path d="M184.8 144.1h4.6M187.1 155.5v2.3M196.3 144.1h6.9M200.9 153.2h4.6M214.7 153.2h13.7M216.9 153.2v2.3M223.8 153.2v4.6M235.3 155h.7M235.3 155.5v-.7l.4-.3 .3 .3v.7M236 152.3l-.1-.2h-.4l-.2 .2v.7M236 152.3v.7l-.1 .2h-.4l-.2-.2M236 152.3l-.7 .7"/>
<path d="M236.4 152.5l.3 .7 .4-.7M237.1 154.6l-.2-.1h-.3l-.2 .1v.7l.2 .2h.3l.2-.2M238.5 152.5h.3M238.7 152.3v.7l.1 .2M239.2 154.6l-.2-.1h-.3l-.2 .1v.7l.2 .2h.3l.2-.2M239.2 152.7l.2-.2h.3l.2 .2v.3l-.2 .2h-.3l-.2-.2zM239.6 155l.1-.2h.4l.1 .2v.3l-.1 .2h-.4l-.1-.2zM240.6 154.8v.5l.2 .2h.5v-.7M241.3 152.7h.7M241.7 155.5h.5l.2-.2v-.3l-.2-.2h-.5v1M241.7 152.3v.7M242.4 153.2h.7"/>
<path d="M242.4 152.5l.3-.4v1.1M242.7 154.5h.2v1M242.7 155.5h.4M243.4 153h.2v.2h-.2zM243.4 155.1h.7l-.2-.3h-.3l-.2 .2v.3l.2 .2h.3M243.9 152.3l.2-.2h.4l.1 .2v.2l-.7 .7h.7M245 152.5l.4 .7 .3-.7M245.2 154.5v1h-.5l-.2-.2v-.3l.2-.2h.5"/>
</g>
<g fill="none" stroke="#008000" stroke-width=".7">
<path d="M174.2 177.7h.9l.5 .4v1.9l-.5 .4h-.9l-.5-.4v-1.9zM174.6 179.5l1 .9M176.9 178.6v1.4l.4 .4h1.4v-1.8M180.5 178.6h.9l.5 .4v1.4h-1.4l-.5-.4 .5-.5h1.4M185.1 177.7v2.7h-1.4l-.5-.4v-1l.5-.4h1.4M186.4 178.6v1.8M187.7 178.6h-.4l-.9 .9M189 179l.5-.4h.9l.5 .4v1l-.5 .4h-.9l-.5-.4zM192.2 179h1.8M196.3 179l-.5-.4h-.5v1.8M196.3 179v1.4M196.3 179l.4-.4 .5 .4v1.4"/>
<path d="M203.5 178.6h-1.4l-.4 .4 .4 .5h1l.4 .5-.4 .4h-1.4M192.2 180.4v-1.8l.9-.9 .9 .9v1.8M198.5 180.4h1.4l.5-.4v-1l-.5-.4h-1.4v2.7"/>
</g>
<g fill="#008000" stroke="#008000" stroke-width=".2">
<circle cx="113.7" cy="153.2" r=".47"/>
<circle cx="120.6" cy="153.2" r=".47"/>
<circle cx="113.7" cy="77.6" r=".47"/>
<circle cx="120.6" cy="77.6" r=".47"/>
<circle cx="216.9" cy="153.2" r=".47"/>
<circle cx="223.8" cy="153.2" r=".47"/>
<circle cx="216.9" cy="77.6" r=".47"/>
<circle cx="223.8" cy="77.6" r=".47"/>
<circle cx="113.7" cy="116.6" r=".47"/>
<circle cx="120.6" cy="116.6" r=".47"/>
<circle cx="113.7" cy="40.9" r=".47"/>
<circle cx="120.6" cy="40.9" r=".47"/>
<circle cx="216.9" cy="116.6" r=".47"/>
<circle cx="223.8" cy="116.6" r=".47"/>
<circle cx="216.9" cy="40.9" r=".47"/>
<circle cx="223.8" cy="40.9" r=".47"/>
<circle cx="81.7" cy="114.3" r=".47"/>
<circle cx="81.7" cy="102.8" r=".47"/>
<circle cx="100" cy="116.6" r=".47"/>
<circle cx="100" cy="102.8" r=".47"/>
<circle cx="81.7" cy="144.1" r=".47"/>
<circle cx="81.7" cy="150.9" r=".47"/>
<circle cx="100" cy="144.1" r=".47"/>
<circle cx="100" cy="153.2" r=".47"/>
<circle cx="81.7" cy="27.1" r=".47"/>
<circle cx="81.7" cy="38.6" r=".47"/>
<circle cx="100" cy="27.1" r=".47"/>
<circle cx="100" cy="40.9" r=".47"/>
<circle cx="81.7" cy="68.4" r=".47"/>
<circle cx="81.7" cy="75.3" r=".47"/>
<circle cx="100" cy="68.4" r=".47"/>
<circle cx="100" cy="77.6" r=".47"/>
<circle cx="184.8" cy="114.3" r=".47"/>
<circle cx="184.8" cy="102.8" r=".47"/>
<circle cx="203.2" cy="116.6" r=".47"/>
<circle cx="203.2" cy="102.8" r=".47"/>
<circle cx="184.8" cy="144.1" r=".47"/>
<circle cx="184.8" cy="150.9" r=".47"/>
<circle cx="203.2" cy="144.1" r=".47"/>
<circle cx="203.2" cy="153.2" r=".47"/>
<circle cx="184.8" cy="27.1" r=".47"/>
<circle cx="184.8" cy="38.6" r=".47"/>
<circle cx="203.2" cy="27.1" r=".47"/>
<circle cx="203.2" cy="40.9" r=".47"/>
<circle cx="184.8" cy="68.4" r=".47"/>
<circle cx="184.8" cy="75.3" r=".47"/>
<circle cx="203.2" cy="68.4" r=".47"/>
<circle cx="203.2" cy="77.6" r=".47"/>
</g>
<g font-size="3.8" fill="#800000">
<text x="38.1" y="11.7">1</text>
<text x="79" y="11.7">2</text>
<text x="119.9" y="11.7">3</text>
<text x="160.8" y="11.7">4</text>
<text x="201.7" y="11.7">5</text>
<text x="242.6" y="11.7">6</text>
<text x="15.8" y="32.5">A</text>
<text x="264.6" y="32.5">A A</text>
<text x="15.8" y="70.8">B</text>
<text x="264.6" y="70.8">B B</text>
<text x="15.7" y="109.1">C</text>
<text x="264.5" y="109.1">C C</text>
<text x="15.7" y="147.4">D</text>
<text x="264.5" y="147.4">D D</text>
<text x="15.8" y="185.7">E</text>
<text x="264.6" y="185.7">E E</text>
</g>
<g font-size="2.6" fill="#808080">
<text x="91.1" y="23.2">R138</text>
<text x="92.5" y="18.9">33K</text>
<text x="194.3" y="23.2">R148</text>
<text x="195.7" y="18.9">33K</text>
<text x="88" y="26.2" transform="rotate(-90 88 26.2)">C130</text>
<text x="92.3" y="26.2" transform="rotate(-90 92.3 26.2)">10nF</text>
<text x="191.1" y="26.2" transform="rotate(-90 191.1 26.2)">C127</text>
<text x="195.5" y="26.2" transform="rotate(-90 195.5 26.2)">10nF</text>
<text x="72.8" y="41.6">R155</text>
<text x="72.9" y="37.2">100K</text>
<text x="93.1" y="37.9">TL074-</text>
<text x="100.3" y="37.9">PW</text>
<text x="106.3" y="39.5">5K6</text>
<text x="176" y="41.6">R157</text>
<text x="176.1" y="37.2">100K</text>
<text x="196.3" y="37.9">TL074-</text>
<text x="203.5" y="37.9">PW</text>
<text x="209.5" y="39.5">5K6</text>
<text x="93.1" y="47.7">U102G$2</text>
<text x="104.9" y="43.9">R168</text>
<text x="121.5" y="47.2">C134</text>
<text x="196.3" y="47.7">U101G$2</text>
<text x="208.1" y="43.9">R167</text>
<text x="224.7" y="47.2">C136</text>
<text x="112.4" y="49.1" transform="rotate(-90 112.4 49.1)">DNP</text>
<text x="116.7" y="49.8" transform="rotate(-90 116.7 49.8)">R149</text>
<text x="121.5" y="51.6">DNP</text>
<text x="215.6" y="49.1" transform="rotate(-90 215.6 49.1)">DNP</text>
<text x="219.9" y="49.8" transform="rotate(-90 219.9 49.8)">R160</text>
<text x="224.7" y="51.6">DNP</text>
<text x="90.2" y="57.9">20K</text>
<text x="111" y="56.9">GND</text>
<text x="117.9" y="56.9">GND</text>
<text x="193.4" y="57.9">20K</text>
<text x="214.2" y="56.9">GND</text>
<text x="221.1" y="56.9">GND</text>
<text x="88.8" y="62.2">R129</text>
<text x="192" y="62.2">R126</text>
<text x="88" y="67.5" transform="rotate(-90 88 67.5)">C103</text>
<text x="92.3" y="67.5" transform="rotate(-90 92.3 67.5)">22pF</text>
<text x="191.1" y="67.5" transform="rotate(-90 191.1 67.5)">C101</text>
<text x="195.5" y="67.5" transform="rotate(-90 195.5 67.5)">22pF</text>
<text x="72.9" y="73.9">100K</text>
<text x="93.1" y="74.6">TL074-</text>
<text x="100.3" y="74.6">PW</text>
<text x="106.3" y="76.2">5K6</text>
<text x="176.1" y="73.9">100K</text>
<text x="196.3" y="74.6">TL074-</text>
<text x="203.5" y="74.6">PW</text>
<text x="209.5" y="76.2">5K6</text>
<text x="72.8" y="78.2">R111</text>
<text x="104.9" y="80.5">R107</text>
<text x="121.5" y="83.9">C106</text>
<text x="176" y="78.2">R101</text>
<text x="208.1" y="80.5">R109</text>
<text x="224.7" y="83.9">C113</text>
<text x="93.1" y="84.3">U102G$3</text>
<text x="112.4" y="85.7" transform="rotate(-90 112.4 85.7)">5.6K</text>
<text x="116.7" y="86.5" transform="rotate(-90 116.7 86.5)">R118</text>
<text x="121.5" y="88.2">10nF</text>
<text x="196.3" y="84.3">U101G$3</text>
<text x="215.6" y="85.7" transform="rotate(-90 215.6 85.7)">5.6K</text>
<text x="219.9" y="86.5" transform="rotate(-90 219.9 86.5)">R132</text>
<text x="224.7" y="88.2">10nF</text>
<text x="92.5" y="94.5">33K</text>
<text x="111" y="93.6">GND</text>
<text x="117.9" y="93.6">GND</text>
<text x="195.7" y="94.5">33K</text>
<text x="214.2" y="93.6">GND</text>
<text x="221.1" y="93.6">GND</text>
<text x="88" y="101.9" transform="rotate(-90 88 101.9)">C129</text>
<text x="91.1" y="98.9">R139</text>
<text x="92.3" y="101.9" transform="rotate(-90 92.3 101.9)">10nF</text>
<text x="191.1" y="101.9" transform="rotate(-90 191.1 101.9)">C131</text>
<text x="194.3" y="98.9">R140</text>
<text x="195.5" y="101.9" transform="rotate(-90 195.5 101.9)">10nF</text>
<text x="72.9" y="112.9">100K</text>
<text x="93.1" y="113.6">TL074-</text>
<text x="100.3" y="113.6">PW</text>
<text x="176.1" y="112.9">100K</text>
<text x="196.3" y="113.6">TL074-</text>
<text x="203.5" y="113.6">PW</text>
<text x="72.8" y="117.2">R156</text>
<text x="104.9" y="119.5">R142</text>
<text x="106.3" y="115.2">5K6</text>
<text x="176" y="117.2">R158</text>
<text x="208.1" y="119.5">R134</text>
<text x="209.5" y="115.2">5K6</text>
<text x="93.1" y="123.3">U102G$1</text>
<text x="112.4" y="124.8" transform="rotate(-90 112.4 124.8)">DNP</text>
<text x="116.7" y="125.4" transform="rotate(-90 116.7 125.4)">R136</text>
<text x="121.5" y="122.9">C122</text>
<text x="196.3" y="123.3">U101G$1</text>
<text x="215.6" y="124.8" transform="rotate(-90 215.6 124.8)">DNP</text>
<text x="219.9" y="125.4" transform="rotate(-90 219.9 125.4)">R141</text>
<text x="224.7" y="122.9">C132</text>
<text x="121.5" y="127.2">DNP</text>
<text x="224.7" y="127.2">DNP</text>
<text x="88.8" y="137.9">R130</text>
<text x="90.2" y="133.5">20K</text>
<text x="111" y="132.6">GND</text>
<text x="117.9" y="132.6">GND</text>
<text x="192" y="137.9">R127</text>
<text x="193.4" y="133.5">20K</text>
<text x="214.2" y="132.6">GND</text>
<text x="221.1" y="132.6">GND</text>
<text x="88" y="143.2" transform="rotate(-90 88 143.2)">C104</text>
<text x="92.3" y="143.2" transform="rotate(-90 92.3 143.2)">22pF</text>
<text x="191.1" y="143.2" transform="rotate(-90 191.1 143.2)">C102</text>
<text x="195.5" y="143.2" transform="rotate(-90 195.5 143.2)">22pF</text>
<text x="72.9" y="149.6">100K</text>
<text x="176.1" y="149.6">100K</text>
<text x="72.8" y="153.9">R100</text>
<text x="93.1" y="150.3">TL074-</text>
<text x="100.3" y="150.3">PW</text>
<text x="105.6" y="151.9">5.6K</text>
<text x="176" y="153.9">R110</text>
<text x="196.3" y="150.3">TL074-</text>
<text x="203.5" y="150.3">PW</text>
<text x="208.8" y="151.9">5.6K</text>
<text x="93.1" y="160">U102G$4</text>
<text x="104.9" y="156.2">R108</text>
<text x="112.4" y="161.4" transform="rotate(-90 112.4 161.4)">5.6K</text>
<text x="121.5" y="159.5">C105</text>
<text x="196.3" y="160">U101G$4</text>
<text x="208.1" y="156.2">R128</text>
<text x="215.6" y="161.4" transform="rotate(-90 215.6 161.4)">5.6K</text>
<text x="224.7" y="159.5">C100</text>
<text x="116.7" y="162.1" transform="rotate(-90 116.7 162.1)">R112</text>
<text x="121.5" y="163.9">10nF</text>
<text x="219.9" y="162.1" transform="rotate(-90 219.9 162.1)">R119</text>
<text x="224.7" y="163.9">10nF</text>
<text x="111" y="169.3">GND</text>
<text x="117.9" y="169.3">GND</text>
<text x="214.2" y="169.3">GND</text>
<text x="221.1" y="169.3">GND</text>
</g>
<g font-size="2.2" fill="#808080">
<text x="84.8" y="38.3">6</text>
<text x="95.7" y="40.6">7</text>
<text x="188" y="38.3">6</text>
<text x="198.9" y="40.6">7</text>
<text x="84.8" y="42.9">5</text>
<text x="188" y="42.9">5</text>
<text x="84.8" y="75">9</text>
<text x="95.7" y="77.3">8</text>
<text x="188" y="75">9</text>
<text x="198.9" y="77.3">8</text>
<text x="83.8" y="79.5">10</text>
<text x="186.9" y="79.5">10</text>
<text x="84.8" y="113.9">2</text>
<text x="88.2" y="111.6" transform="rotate(-90 88.2 111.6)">4</text>
<text x="188" y="113.9">2</text>
<text x="191.4" y="111.6" transform="rotate(-90 191.4 111.6)">4</text>
<text x="84.8" y="118.5">3</text>
<text x="95.7" y="116.2">1</text>
<text x="188" y="118.5">3</text>
<text x="198.9" y="116.2">1</text>
<text x="88.2" y="123.6" transform="rotate(-90 88.2 123.6)">11</text>
<text x="191.4" y="123.6" transform="rotate(-90 191.4 123.6)">11</text>
<text x="83.8" y="155.2">12</text>
<text x="83.8" y="150.6">13</text>
<text x="95.7" y="152.9">14</text>
<text x="186.9" y="155.2">12</text>
<text x="186.9" y="150.6">13</text>
<text x="198.9" y="152.9">14</text>
</g>
<g font-size="1.2" fill="#800000">
<text x="110.9" y="54.1">GND</text>
<text x="117.8" y="54.1">GND</text>
<text x="214.1" y="54.1">GND</text>
<text x="221" y="54.1">GND</text>
<text x="110.9" y="90.8">GND</text>
<text x="117.8" y="90.8">GND</text>
<text x="214.1" y="90.8">GND</text>
<text x="221" y="90.8">GND</text>
<text x="110.9" y="129.7">GND</text>
<text x="117.8" y="129.7">GND</text>
<text x="214.1" y="129.7">GND</text>
<text x="221" y="129.7">GND</text>
<text x="110.9" y="166.4">GND</text>
<text x="117.8" y="166.4">GND</text>
<text x="214.1" y="166.4">GND</text>
<text x="221" y="166.4">GND</text>
</g>
</svg>
